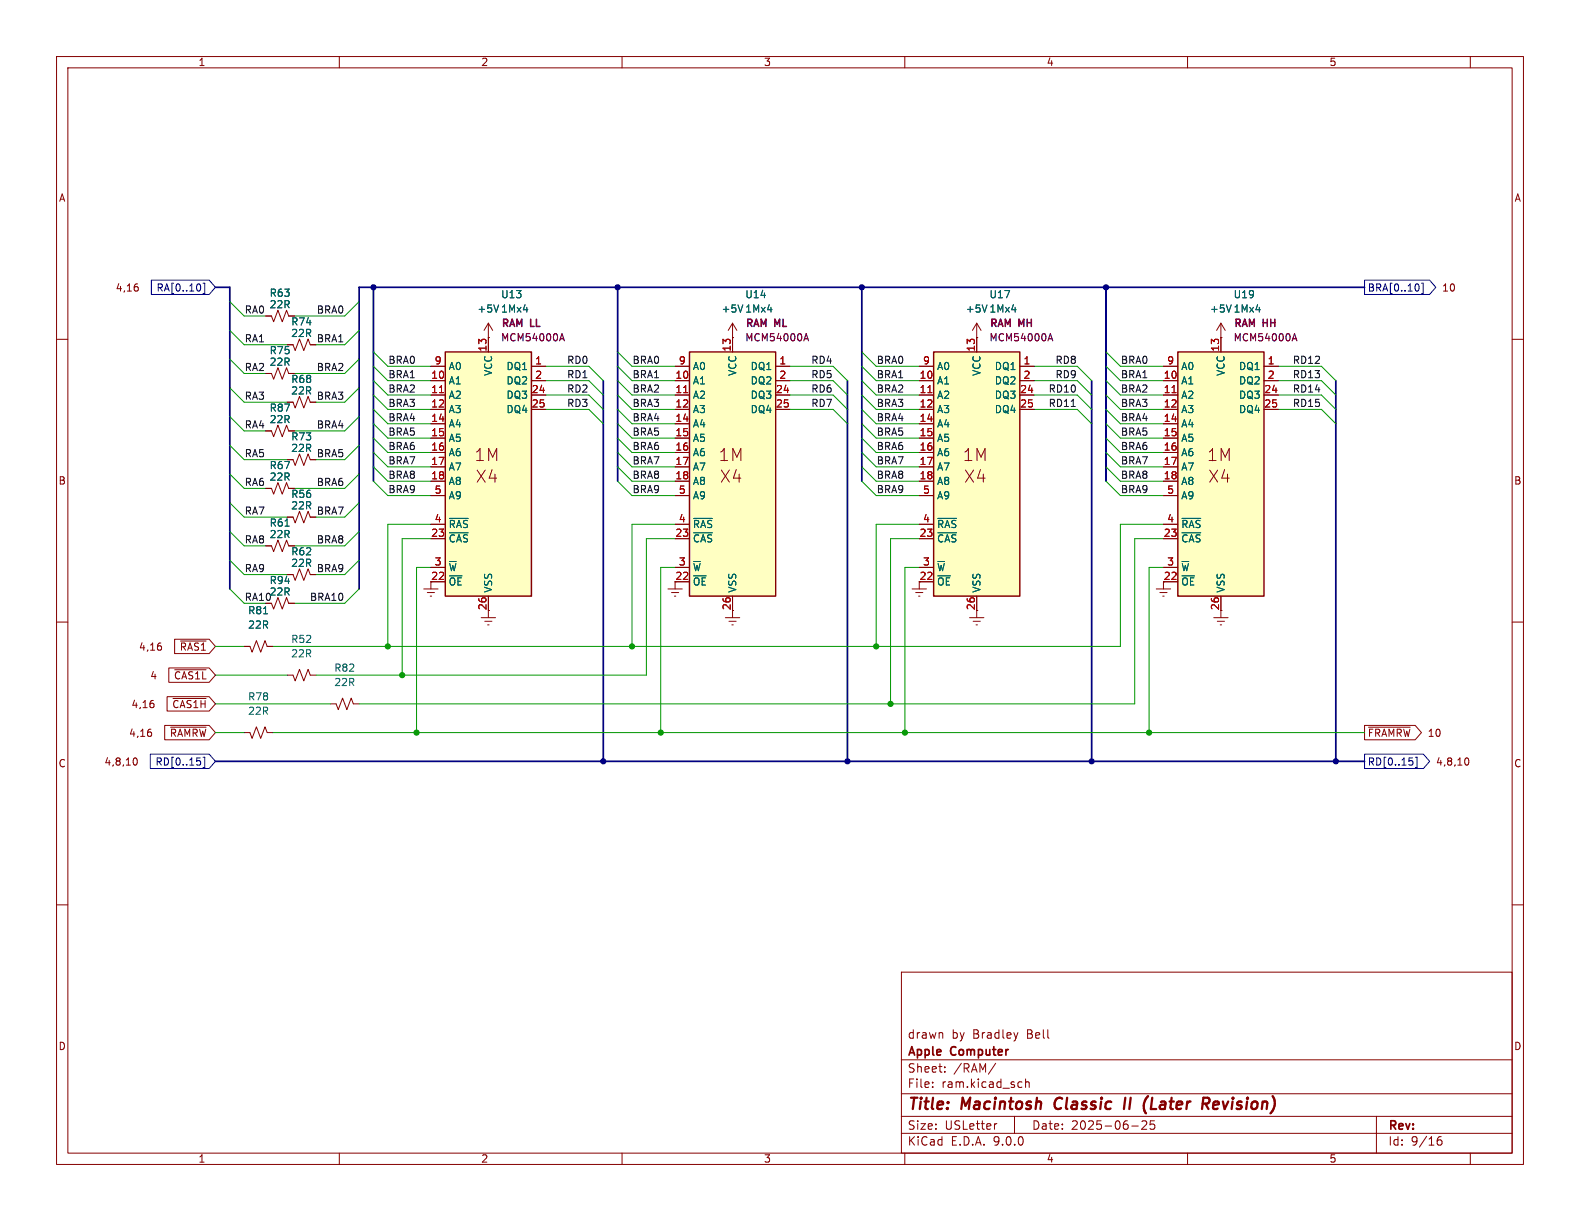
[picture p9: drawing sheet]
<svg xmlns="http://www.w3.org/2000/svg" width="279mm" height="216mm" viewBox="0 0 279 216" stroke-linecap="round" stroke-linejoin="round" font-family="sans-serif">
<g fill="none" stroke="#840000" stroke-width=".18">
<path d="M10 10h259.4v195.9h-259.4zM12 12h255.4v191.9h-255.4zM60 10v2M110 10v2M160 10v2M210 10v2M260 10v2M215.9 59.7h.1M215.9 57.2l-.8 1.2M215.9 57.2l.8 1.2M215.9 57.2v2.5M10 60h2"/>
<path d="M267.4 60h2M50.8 81.3h1l.4 1 .8-2 .7 2 .8-2 .4 1h1M10 110h2M171.4 109.2h2.6M172.1 109.9h1.3M172.6 110.5h.2M172.7 108v1.2M267.4 110h2M10 160h2M159.4 171.9h108v32h-108zM267.4 160h2M159.4 197.4h108"/>
<path d="M159.4 193.4h108M159.4 187.4h108M164.9 192.1v.2M164.9 191.4v.1M166.6 182.7l.1 .9M167.1 189.4v.2M167.1 188.7v.1M176.1 188l-1.3 1.9M176.3 198.7l-.3 .1M179.4 197.4v3M180 182.6l-.4 1M180.3 191.3l.4 .1"/>
<path d="M180.7 192.2l-.4 .1M181.4 191.4l.2-.1 .3 .1 .1 .9M181.4 190.8v1.5M200.1 199.1h1.2M201.9 198.3l.6-.1 .2 .1 .1 .3-.9 1.1h.9M204.1 198.2h-.7v.7l.2-.1h.5l.1 .2-.1 .5-.2 .2-.5-.2M243.4 197.4v6.5M60 203.9v2M110 203.9v2M159.4 200.4h108M160 203.9v2M210 203.9v2"/>
<path d="M254.1 201.8l.3-.2h.5l.1 .2v.4l-.3 .3-.4-.1-.2-.2M254.9 201a.59 .59 0 0 0-.8 .6M260 203.9v2"/>
</g>
<path d="M186.8 194.4a1.27 1.27 0 0 0 0 1.6M199 194.1l-.3 2M203 193.8l-.1 .1M203.8 194.1l-.3 2h1M213.2 195.2l.5 .9M213.6 194.1l.1 .1a.54 .54 0 0 1-.1 .9M215.3 194.8l-.6 .1-.2 .9 .2 .3h.4M215.5 195.2l-1 .2" fill="none" stroke="#840000" stroke-width=".4"/>
<path d="M208.3 62.2h15.2v43.2h-15.2z" fill="#ffffc2"/>
<path d="M208.3 62.2h15.2v43.2h-15.2z" fill="none" stroke="#840000" stroke-width=".25"/>
<g fill="none" stroke="#840000" stroke-width=".18">
<path d="M47 55.9h1l.4 1 .7-2 .8 2 .8-2 .4 1M215.9 59.7v2.5M47 76.2h1l.4 1 .7-2 .8 2 .8-2 .4 1M47 66h1l.4 1.1 .7-2.1 .8 2.1 .8-2.1 .4 1M50.8 71.1h1l.4 1 .8-2 .7 2 .8-2 .4 1h1M50.8 61h1l.4 1 .8-2.1 .7 2.1 .8-2.1 .4 1.1h1M205.7 64.8h2.6M205.7 67.3h2.6M205.7 69.9h2.6M205.7 72.4h2.6M205.7 74.9h2.6M205.7 77.5h2.6"/>
<path d="M223.5 64.8h2.6M223.5 67.3h2.6M223.5 69.9h2.6M223.5 72.4h2.6M205.7 92.7h2.6M205.7 95.3h2.6M205.7 80h2.6M205.7 82.6h2.6M205.7 85.1h2.6M205.7 87.6h2.6M74.9 104.1h2.6M75.6 104.8h1.2"/>
<path d="M76.1 105.4h.2M76.2 102.9v1.2M85.1 109.2h2.5M85.7 109.9h1.3M86.2 110.5h.3M86.4 108v1.2M205.7 100.3h2.6M205.7 102.9h2.6M215.9 105.4v2.6"/>
</g>
<path d="M209 91.7h3.3M209 94.2h3.3M209 99.3h1.2" fill="none" stroke="#006464" stroke-width=".18"/>
<path d="M207.3 69.4h.7" fill="none" stroke="#a90000" stroke-width=".18"/>
<path d="M228.6 59.9h.6M228.9 59l.4 1.3" fill="none" stroke="#840084" stroke-width=".18"/>
<path d="M121.9 62.2h15.3v43.2h-15.3z" fill="#ffffc2"/>
<path d="M121.9 62.2h15.3v43.2h-15.3z" fill="none" stroke="#840000" stroke-width=".25"/>
<g fill="none" stroke="#840000" stroke-width=".18">
<path d="M129.5 59.7h.1M129.5 57.2v5M129.5 57.2l-.7 1.2M129.5 57.2l.8 1.2M172.7 59.7h.1M172.7 57.2l-.7 1.2M172.7 57.2l.8 1.2M172.7 57.2v2.5M119.4 64.8h2.5M119.4 67.3h2.5M119.4 69.9h2.5M119.4 72.4h2.5"/>
<path d="M119.4 74.9h2.5M119.4 77.5h2.5M137.2 64.8h2.5M137.2 67.3h2.5M137.2 69.9h2.5M137.2 72.4h2.5M119.4 92.7h2.5M119.4 95.3h2.5M119.4 80h2.5M119.4 82.6h2.5M119.4 85.1h2.5M119.4 87.6h2.5"/>
<path d="M48 106.7l.4 1 .7-2 .8 2 .8-2 .4 1h1M50.8 101.6h1l.4 1 .8-2 .7 2 .8-2 .4 1h1M118.1 104.1h2.5M118.7 104.8h1.3M119.3 105.4h.2M119.4 100.3h2.5M121.9 102.9h-2.5v1.2M128.3 109.2h2.5M128.9 109.9h1.3M129.4 110.5h.3M129.5 105.4v3.8M161.3 104.1h2.5"/>
<path d="M161.9 104.8h1.3M162.4 105.4h.3M162.6 102.9v1.2M214.6 109.2h2.6M215.3 109.9h1.2M215.8 110.5h.2M215.9 108v1.2"/>
</g>
<path d="M122.7 91.7h3.3M122.7 94.2h3.3M122.7 99.3h1.2" fill="none" stroke="#006464" stroke-width=".18"/>
<path d="M120.9 69.4h.7" fill="none" stroke="#a90000" stroke-width=".18"/>
<path d="M142.3 59.9h.6M142.6 59l.4 1.3" fill="none" stroke="#840084" stroke-width=".18"/>
<path d="M165.1 62.2h15.2v43.2h-15.2z" fill="#ffffc2"/>
<path d="M165.1 62.2h15.2v43.2h-15.2z" fill="none" stroke="#840000" stroke-width=".25"/>
<g fill="none" stroke="#840000" stroke-width=".18">
<path d="M172.7 59.7v2.5M162.6 64.8h2.5M162.6 67.3h2.5M162.6 69.9h2.5M162.6 72.4h2.5M162.6 74.9h2.5M162.6 77.5h2.5M180.3 64.8h2.6M180.3 67.3h2.6M180.3 69.9h2.6M180.3 72.4h2.6M162.6 92.7h2.5"/>
<path d="M162.6 95.3h2.5M162.6 80h2.5M162.6 82.6h2.5M162.6 85.1h2.5M162.6 87.6h2.5M162.6 100.3h2.5M162.6 102.9h2.5M172.7 105.4v2.6M204.5 104.1h2.5M205.1 104.8h1.3M205.6 105.4h.3M205.7 102.9v1.2"/>
</g>
<path d="M165.8 91.7h3.3M165.8 94.2h3.3M165.8 99.3h1.2" fill="none" stroke="#006464" stroke-width=".18"/>
<path d="M164.1 69.4h.7" fill="none" stroke="#a90000" stroke-width=".18"/>
<path d="M185.4 59.9h.6M185.7 59l.5 1.3" fill="none" stroke="#840084" stroke-width=".18"/>
<path d="M78.7 62.2h15.3v43.2h-15.3z" fill="#ffffc2"/>
<path d="M78.7 62.2h15.3v43.2h-15.3z" fill="none" stroke="#840000" stroke-width=".25"/>
<g fill="none" stroke="#840000" stroke-width=".18">
<path d="M24.3 50.7l.2 .2-.2 .5M47 55.9h1M86.4 59.7h.1M86.4 57.2v5M86.4 57.2l-.8 1.2M86.4 57.2l.7 1.2M129.5 59.7h.1M129.5 59.7v2.5M172.7 59.7h.1M172.7 59.7v2.5M215.9 59.7h.1M215.9 59.7v2.5"/>
<path d="M47 66h1M47 76.2h1M50.8 61h1M50.8 71.1h1M54.9 61h1M54.9 71.1h1M76.2 64.8h2.5M76.2 67.3h2.5M76.2 69.9h2.5M76.2 72.4h2.5M76.2 74.9h2.5M76.2 77.5h2.5"/>
<path d="M94 64.8h2.5M94 67.3h2.5M94 69.9h2.5M94 72.4h2.5M119.4 64.8h2.5M119.4 67.3h2.5M119.4 69.9h2.5M119.4 72.4h2.5M119.4 74.9h2.5M119.4 77.5h2.5M137.2 64.8h2.5M137.2 67.3h2.5"/>
<path d="M137.2 69.9h2.5M137.2 72.4h2.5M162.6 64.8h2.5M162.6 67.3h2.5M162.6 69.9h2.5M162.6 72.4h2.5M162.6 74.9h2.5M162.6 77.5h2.5M180.3 64.8h2.6M180.3 67.3h2.6M180.3 69.9h2.6M180.3 72.4h2.6"/>
<path d="M205.7 64.8h2.6M205.7 67.3h2.6M205.7 69.9h2.6M205.7 72.4h2.6M205.7 74.9h2.6M205.7 77.5h2.6M223.5 64.8h2.6M223.5 67.3h2.6M223.5 69.9h2.6M223.5 72.4h2.6M47 86.4h1l.4 1 .7-2.1 .8 2.1 .8-2.1 .4 1.1M47 96.5h1l.4 1 .7-2 .8 2 .8-2 .4 1"/>
<path d="M50.8 91.4h1l.4 1.1 .8-2.1 .7 2.1 .8-2.1 .4 1h1M50.8 81.3h1M54.9 81.3h1M76.2 92.7h2.5M76.2 95.3h2.5M76.2 80h2.5M76.2 82.6h2.5M76.2 85.1h2.5M76.2 87.6h2.5M119.4 92.7h2.5M119.4 95.3h2.5M119.4 80h2.5"/>
<path d="M119.4 82.6h2.5M119.4 85.1h2.5M119.4 87.6h2.5M162.6 92.7h2.5M162.6 95.3h2.5M162.6 80h2.5M162.6 82.6h2.5M162.6 85.1h2.5M162.6 87.6h2.5M205.7 92.7h2.6M205.7 95.3h2.6M205.7 80h2.6"/>
<path d="M205.7 82.6h2.6M205.7 85.1h2.6M205.7 87.6h2.6M28.4 114.2l.2 .2-.2 .5M29.8 118.1h7.2l1.1 1.3-1.1 1.3h-7.2zM30.9 113h6.1l1.1 1.3-1.1 1.3h-6.1zM30.9 118.4h5.5M31.9 113.3h4.5M43.2 114.3h1l.4 1 .7-2 .8 2 .8-2 .3 1h1.1M50.8 119.4h1l.4 1 .8-2 .7 2 .8-2 .4 1h1M50.8 101.6h1M51.1 106.7h1"/>
<path d="M54.9 101.6h1M76.2 100.3h2.5M76.2 102.9h2.5M86.4 105.4v2.6M119.4 100.3h2.5M119.4 102.9h2.5M129.5 105.4v2.6M162.6 100.3h2.5M162.6 102.9h2.5M172.7 105.4v2.6M205.7 100.3h2.6M205.7 102.9h2.6"/>
<path d="M215.9 105.4v2.6M23.7 134.1l.1-.1a.68 .68 0 0 1 .5 .7 .68 .68 0 0 1-.5 .6l-.1-.1M26.7 129.5l.1 .2-.1 .4M27.1 124.4l.1 .2-.1 .5M29.1 128.3h7.9l1.1 1.2-1.1 1.3h-7.9zM29.5 123.2h7.5l1.1 1.3-1.1 1.2h-7.5zM30.2 128.6h6.2M30.6 123.5h5.8M43.2 129.5h1l.4 1.1 .7-2.1 .8 2.1 .8-2.1 .3 1h1.1M58.4 124.5h1l.4 1 .8-2.1 .7 2.1 .8-2.1 .4 1.1h1M241.3 128.3h9l1.1 1.2-1.1 1.3h-9zM242 128.6h7.4"/>
<path d="M259.2 134.1l.1-.1a.68 .68 0 0 1 .5 .7 .68 .68 0 0 1-.5 .6l-.1-.1"/>
</g>
<g fill="none" stroke="#006464" stroke-width=".18">
<path d="M50.4 93h.7M79.5 91.7h3.3M79.5 94.2h3.3M79.5 99.3h1.2M122.7 91.7h3.3M122.7 94.2h3.3M122.7 99.3h1.2M165.8 91.7h3.3M165.8 94.2h3.3M165.8 99.3h1.2M209 91.7h3.3M209 94.2h3.3"/>
<path d="M209 99.3h1.2M46.6 108.5h.7"/>
</g>
<path d="M77.7 69.4h.7M120.9 69.4h.7M164.1 69.4h.7M207.3 69.4h.7" fill="none" stroke="#a90000" stroke-width=".18"/>
<path d="M99.1 59.9h.6M99.4 59l.4 1.3M142.3 59.9h.6M142.6 59l.4 1.3M185.4 59.9h.6M185.7 59l.5 1.3M228.6 59.9h.6M228.9 59l.4 1.3" fill="none" stroke="#840084" stroke-width=".18"/>
<g fill="none" stroke="#000084" stroke-width=".18">
<path d="M26.8 49.5h10.2l1.1 1.3-1.1 1.3h-10.2zM35.4 50.4v.8M35.9 50.1h.3v1.8h-.3M241.3 49.5h11.5l1.1 1.3-1.1 1.3h-11.5zM250.8 50.3l.1 .4-.1 .6M251.4 50.1h.3v1.8h-.3M26.6 133.3h10.4l1.1 1.3-1.1 1.3h-10.4zM34.8 134h.6M35.4 134.6l.1 .1-.1 .5M35.9 133.9h.3v1.8h-.3M241.3 133.3h10.4l1.1 1.3-1.1 1.3h-10.4zM249.2 134h.6"/>
<path d="M249.7 134.6l.2 .1-.2 .5M250.3 133.9h.3v1.8h-.3"/>
</g>
<path d="M189.4 71.9h.8" fill="none" stroke="#0f0f0f" stroke-width=".18"/>
<path d="M38.1 50.8h2.5v53.3M66 50.8v34.3M109.2 50.8v34.3M152.4 50.8v34.3M195.6 50.8v34.3M241.3 50.8h-177.8v53.3M106.7 67.3v67.3M149.9 67.3v67.3M193 67.3v67.3M236.2 67.3v67.3M38.1 134.6h203.2" fill="none" stroke="#000084" stroke-width=".3"/>
<g fill="none" stroke="#009600" stroke-width=".18">
<path d="M40.6 53.3l2.6 2.6h3.8M40.6 58.4l2.6 2.6h7.6M63.5 53.3l-2.5 2.6h-8.9M63.5 58.4l-2.5 2.6h-5.1M40.6 63.5l2.6 2.5h3.8M40.6 68.6l2.6 2.5h7.6M40.6 73.7l2.6 2.5h3.8M40.6 78.7l2.6 2.6h7.6M63.5 63.5l-2.5 2.5h-8.9M63.5 68.6l-2.5 2.5h-5.1M63.5 73.7l-2.5 2.5h-8.9M63.5 78.7l-2.5 2.6h-5.1"/>
<path d="M66 69.9l2.6 2.5h7.6M66 67.3l2.6 2.6h7.6M66 64.8l2.6 2.5h7.6M66 62.2l2.6 2.6h7.6M66 74.9l2.6 2.6h7.6M66 72.4l2.6 2.5h7.6M66 77.5l2.6 2.5h7.6M96.5 72.4h7.6l2.6 2.5M96.5 69.9h7.6l2.6 2.5M96.5 67.3h7.6l2.6 2.6M96.5 64.8h7.6l2.6 2.5M109.2 69.9l2.6 2.5h7.6"/>
<path d="M109.2 67.3l2.6 2.6h7.6M109.2 64.8l2.6 2.5h7.6M109.2 62.2l2.6 2.6h7.6M109.2 74.9l2.6 2.6h7.6M109.2 72.4l2.6 2.5h7.6M109.2 77.5l2.6 2.5h7.6M139.7 72.4h7.6l2.6 2.5M139.7 69.9h7.6l2.6 2.5M139.7 67.3h7.6l2.6 2.6M139.7 64.8h7.6l2.6 2.5M152.4 69.9l2.5 2.5h7.7M152.4 67.3l2.5 2.6h7.7"/>
<path d="M152.4 64.8l2.5 2.5h7.7M152.4 62.2l2.5 2.6h7.7M152.4 74.9l2.5 2.6h7.7M152.4 72.4l2.5 2.5h7.7M152.4 77.5l2.5 2.5h7.7M182.9 72.4h7.6l2.5 2.5M182.9 69.9h7.6l2.5 2.5M182.9 67.3h7.6l2.5 2.6M182.9 64.8h7.6l2.5 2.5M195.6 69.9l2.5 2.5h7.6M195.6 67.3l2.5 2.6h7.6M195.6 64.8l2.5 2.5h7.6"/>
<path d="M195.6 62.2l2.5 2.6h7.6M195.6 74.9l2.5 2.6h7.6M195.6 72.4l2.5 2.5h7.6M195.6 77.5l2.5 2.5h7.6M226.1 72.4h7.6l2.5 2.5M226.1 69.9h7.6l2.5 2.5M226.1 67.3h7.6l2.5 2.6M226.1 64.8h7.6l2.5 2.5M40.6 99.1l2.6 2.5h7.6M40.6 88.9l2.6 2.5h7.6M40.6 94l2.6 2.5h3.8M40.6 83.8l2.6 2.6h3.8"/>
<path d="M63.5 99.1l-2.5 2.5h-5.1M63.5 88.9l-2.5 2.5h-5.1M63.5 94l-2.5 2.5h-8.9M63.5 83.8l-2.5 2.6h-8.9M66 85.1l2.6 2.5h7.6M66 80l2.6 2.6h7.6M66 82.6l2.6 2.5h7.6M76.2 92.7h-7.6v21.6M76.2 95.3h-5.1v24.1M109.2 85.1l2.6 2.5h7.6M109.2 80l2.6 2.6h7.6M109.2 82.6l2.6 2.5h7.6"/>
<path d="M119.4 92.7h-7.6v21.6M119.4 95.3h-5.1v24.1h-58.4M152.4 85.1l2.5 2.5h7.7M152.4 80l2.5 2.6h7.7M152.4 82.6l2.5 2.5h7.7M162.6 92.7h-7.7v21.6M162.6 95.3h-5.1v29.2M195.6 85.1l2.5 2.5h7.6M195.6 80l2.5 2.6h7.6M195.6 82.6l2.5 2.5h7.6M205.7 92.7h-7.6v21.6h-149.8M205.7 95.3h-5v29.2h-137.2"/>
<path d="M38.1 114.3h5.1M38.1 119.4h12.7M40.6 104.1l2.6 2.6h3.8M63.5 104.1l-2.5 2.6h-8.9M76.2 100.3h-2.5v29.2M119.4 100.3h-2.6v29.2M162.6 100.3h-2.6v29.2M205.7 100.3h-2.5v29.2M38.1 129.5h5.1M38.1 124.5h20.3M48.3 129.5h193"/>
</g>
<g fill="#009600" stroke="#009600" stroke-width=".18">
<circle cx="203.2" cy="129.5" r=".46"/>
<circle cx="160" cy="129.5" r=".46"/>
<circle cx="157.5" cy="124.5" r=".46"/>
<circle cx="154.9" cy="114.3" r=".46"/>
<circle cx="116.8" cy="129.5" r=".46"/>
<circle cx="111.8" cy="114.3" r=".46"/>
<circle cx="73.7" cy="129.5" r=".46"/>
<circle cx="68.6" cy="114.3" r=".46"/>
<circle cx="71.1" cy="119.4" r=".46"/>
</g>
<g fill="#000084" stroke="#000084" stroke-width=".18">
<circle cx="236.2" cy="134.6" r=".46"/>
<circle cx="149.9" cy="134.6" r=".46"/>
<circle cx="193" cy="134.6" r=".46"/>
<circle cx="195.6" cy="50.8" r=".46"/>
<circle cx="152.4" cy="50.8" r=".46"/>
<circle cx="109.2" cy="50.8" r=".46"/>
<circle cx="106.7" cy="134.6" r=".46"/>
<circle cx="66" cy="50.8" r=".46"/>
</g>
<g font-size="3" fill="#840000">
<text x="83.9" y="81.8">1M</text>
<text x="127" y="81.8">1M</text>
<text x="170.2" y="81.8">1M</text>
<text x="213.4" y="81.8">1M</text>
<text x="84.1" y="85.6">X4</text>
<text x="127.2" y="85.6">X4</text>
<text x="170.4" y="85.6">X4</text>
<text x="213.6" y="85.6">X4</text>
</g>
<g font-size="2.8" fill="#840000">
<text x="160.4" y="196.8">Title:</text>
<text x="170.1" y="196.8">Macintosh</text>
<text x="187.3" y="196.8">Classic</text>
<text x="200.4" y="196.8">II</text>
<text x="204.6" y="196.8">(Later</text>
<text x="215.8" y="196.8">Revision)</text>
</g>
<g font-size="2.1" fill="#840000">
<text x="160.4" y="183.9">drawn</text>
<text x="168.3" y="183.9">by</text>
<text x="172.1" y="183.9">Bradley</text>
<text x="181.7" y="183.9">Bell</text>
<text x="160.4" y="189.9">Sheet:</text>
<text x="160.4" y="187.1">Apple</text>
<text x="168.2" y="187.1">Computer</text>
<text x="168.6" y="189.9">/RAM/</text>
<text x="160.4" y="192.6">File:</text>
<text x="166.5" y="192.6">ram.kicad_sch</text>
<text x="160.4" y="202.8">KiCad</text>
<text x="160.4" y="200">Size:</text>
<text x="167.1" y="200">USLetter</text>
<text x="168.1" y="202.8">E.D.A.</text>
<text x="175.7" y="202.8">9.0.0</text>
<text x="182.4" y="200">Date:</text>
<text x="189.4" y="200">2025-06-25</text>
<text x="245.4" y="200.2">Rev:</text>
<text x="245.4" y="202.8">Id:</text>
<text x="249.5" y="202.8">9/16</text>
</g>
<g font-size="1.8" fill="#840000">
<text x="35" y="11.9">1</text>
<text x="85" y="11.9">2</text>
<text x="135" y="11.9">3</text>
<text x="185" y="11.9">4</text>
<text x="235" y="11.9">5</text>
<text x="10.3" y="35.9">A</text>
<text x="267.7" y="35.9">A</text>
<text x="20.4" y="51.8">4,16</text>
<text x="254.9" y="51.8">10</text>
<text x="51.4" y="57.8">R74</text>
<text x="51.4" y="78.1">R73</text>
<text x="10.3" y="85.9">B</text>
<text x="51.4" y="88.2">R56</text>
<text x="267.7" y="85.9">B</text>
<text x="43.2" y="106.3">RA10</text>
<text x="119.3" y="102.6">22</text>
<text x="129.3" y="108" transform="rotate(-90 129.3 108)">26</text>
<text x="162.5" y="102.6">22</text>
<text x="205.7" y="102.6">22</text>
<text x="24.5" y="115.3">4,16</text>
<text x="31.7" y="115.3">~{RAS1}</text>
<text x="23.1" y="125.4">4,16</text>
<text x="26.5" y="120.3">4</text>
<text x="30.4" y="125.4">~{CAS1H}</text>
<text x="30.7" y="120.3">~{CAS1L}</text>
<text x="22.7" y="130.5">4,16</text>
<text x="29.9" y="130.5">~{RAMRW}</text>
<text x="241.8" y="130.5">~{FRAMRW} 10</text>
<text x="10.3" y="135.9">C</text>
<text x="18.4" y="135.6">4,8,10</text>
<text x="253.8" y="135.6">4,8,10</text>
<text x="267.7" y="135.9">C</text>
<text x="10.3" y="185.9">D</text>
<text x="267.7" y="185.9">D</text>
<text x="35" y="205.8">1</text>
<text x="85" y="205.8">2</text>
<text x="135" y="205.8">3</text>
<text x="185" y="205.8">4</text>
<text x="235" y="205.8">5</text>
</g>
<g font-size="1.8" fill="#000084">
<text x="27.6" y="51.8">RA[0..10]</text>
<text x="241.8" y="51.8">BRA[0..10]</text>
<text x="27.4" y="135.6">RD[0..15]</text>
<text x="241.8" y="135.6">RD[0..15]</text>
</g>
<g font-size="1.8" fill="#006464">
<text x="47.6" y="52.7">R63</text>
<text x="88.5" y="52.9">U13</text>
<text x="131.7" y="52.9">U14</text>
<text x="174.9" y="52.9">U17</text>
<text x="218.1" y="52.9">U19</text>
<text x="47.6" y="54.7">22R</text>
<text x="51.4" y="59.8">22R</text>
<text x="84.3" y="55.5">+5V 1Mx4</text>
<text x="127.5" y="55.5">+5V 1Mx4</text>
<text x="170.7" y="55.5">+5V 1Mx4</text>
<text x="213.9" y="55.5">+5V 1Mx4</text>
<text x="47.6" y="62.8">R75</text>
<text x="47.6" y="64.9">22R</text>
<text x="79.2" y="65.6">A0</text>
<text x="89.5" y="65.6">DQ1</text>
<text x="122.4" y="65.6">A0</text>
<text x="132.6" y="65.6">DQ1</text>
<text x="165.6" y="65.6">A0</text>
<text x="175.8" y="65.6">DQ1</text>
<text x="208.8" y="65.6">A0</text>
<text x="219" y="65.6">DQ1</text>
<text x="51.4" y="67.9">R68</text>
<text x="51.4" y="70">22R</text>
<text x="79.2" y="68.2">A1</text>
<text x="79.2" y="70.7">A2</text>
<text x="87.2" y="66.6" transform="rotate(-90 87.2 66.6)">VCC</text>
<text x="89.5" y="68.2">DQ2</text>
<text x="89.5" y="70.7">DQ3</text>
<text x="122.4" y="68.2">A1</text>
<text x="122.4" y="70.7">A2</text>
<text x="130.4" y="66.6" transform="rotate(-90 130.4 66.6)">VCC</text>
<text x="132.6" y="68.2">DQ2</text>
<text x="132.6" y="70.7">DQ3</text>
<text x="165.6" y="68.2">A1</text>
<text x="165.6" y="70.7">A2</text>
<text x="173.6" y="66.6" transform="rotate(-90 173.6 66.6)">VCC</text>
<text x="175.8" y="68.2">DQ2</text>
<text x="175.8" y="70.7">DQ3</text>
<text x="208.8" y="68.2">A1</text>
<text x="208.8" y="70.7">A2</text>
<text x="216.8" y="66.6" transform="rotate(-90 216.8 66.6)">VCC</text>
<text x="219" y="68.2">DQ2</text>
<text x="219" y="70.7">DQ3</text>
<text x="47.6" y="73">R87</text>
<text x="47.6" y="75">22R</text>
<text x="79.2" y="73.3">A3</text>
<text x="79.2" y="75.8">A4</text>
<text x="89.5" y="73.3">DQ4</text>
<text x="122.4" y="73.3">A3</text>
<text x="122.4" y="75.8">A4</text>
<text x="132.6" y="73.3">DQ4</text>
<text x="165.6" y="73.3">A3</text>
<text x="165.6" y="75.8">A4</text>
<text x="175.8" y="73.3">DQ4</text>
<text x="208.8" y="73.3">A3</text>
<text x="208.8" y="75.8">A4</text>
<text x="219" y="73.3">DQ4</text>
<text x="47.6" y="83.2">R67</text>
<text x="51.4" y="80.1">22R</text>
<text x="79.2" y="78.3">A5</text>
<text x="79.2" y="80.9">A6</text>
<text x="79.2" y="83.4">A7</text>
<text x="122.4" y="78.3">A5</text>
<text x="122.4" y="80.9">A6</text>
<text x="122.4" y="83.4">A7</text>
<text x="165.6" y="78.3">A5</text>
<text x="165.6" y="80.9">A6</text>
<text x="165.6" y="83.4">A7</text>
<text x="208.8" y="78.3">A5</text>
<text x="208.8" y="80.9">A6</text>
<text x="208.8" y="83.4">A7</text>
<text x="47.6" y="85.2">22R</text>
<text x="79.2" y="86">A8</text>
<text x="79.2" y="88.5">A9</text>
<text x="122.4" y="86">A8</text>
<text x="122.4" y="88.5">A9</text>
<text x="165.6" y="86">A8</text>
<text x="165.6" y="88.5">A9</text>
<text x="208.8" y="86">A8</text>
<text x="208.8" y="88.5">A9</text>
<text x="47.6" y="93.3">R61</text>
<text x="47.6" y="95.4">22R</text>
<text x="51.4" y="90.3">22R</text>
<text x="79.2" y="93.6">~{RAS}</text>
<text x="122.4" y="93.6">~{RAS}</text>
<text x="165.6" y="93.6">~{RAS}</text>
<text x="208.8" y="93.6">~{RAS}</text>
<text x="51.4" y="98.4">R62</text>
<text x="51.4" y="100.4">22R</text>
<text x="79.2" y="96.1">~{CAS}</text>
<text x="79.2" y="101.2">~{W}</text>
<text x="122.4" y="96.1">~{CAS}</text>
<text x="122.4" y="101.2">~{W}</text>
<text x="165.6" y="96.1">~{CAS}</text>
<text x="165.6" y="101.2">~{W}</text>
<text x="208.8" y="96.1">~{CAS}</text>
<text x="208.8" y="101.2">~{W}</text>
<text x="47.6" y="103.5">R94</text>
<text x="47.6" y="105.5">22R</text>
<text x="79.2" y="103.7">~{OE}</text>
<text x="87.2" y="104.9" transform="rotate(-90 87.2 104.9)">VSS</text>
<text x="122.4" y="103.7">~{OE}</text>
<text x="130.4" y="104.9" transform="rotate(-90 130.4 104.9)">VSS</text>
<text x="165.6" y="103.7">~{OE}</text>
<text x="173.6" y="104.9" transform="rotate(-90 173.6 104.9)">VSS</text>
<text x="208.8" y="103.7">~{OE}</text>
<text x="216.8" y="104.9" transform="rotate(-90 216.8 104.9)">VSS</text>
<text x="43.8" y="108.8">R81</text>
<text x="43.8" y="111.4">22R</text>
<text x="51.4" y="113.9">R52</text>
<text x="51.4" y="116.4">22R</text>
<text x="59" y="119">R82</text>
<text x="43.8" y="124.1">R78</text>
<text x="59" y="121.5">22R</text>
<text x="43.8" y="126.6">22R</text>
</g>
<g font-size="1.8" fill="#0f0f0f">
<text x="43.2" y="55.5">RA0</text>
<text x="55.9" y="55.5">BRA0</text>
<text x="43.2" y="60.6">RA1</text>
<text x="43.2" y="65.7">RA2</text>
<text x="55.9" y="60.6">BRA1</text>
<text x="55.9" y="65.7">BRA2</text>
<text x="68.6" y="64.4">BRA0</text>
<text x="100.2" y="64.4">RD0</text>
<text x="111.8" y="64.4">BRA0</text>
<text x="143.4" y="64.4">RD4</text>
<text x="154.9" y="64.4">BRA0</text>
<text x="186.5" y="64.4">RD8</text>
<text x="198.1" y="64.4">BRA0</text>
<text x="228.5" y="64.4">RD12</text>
<text x="43.2" y="70.8">RA3</text>
<text x="55.9" y="70.8">BRA3</text>
<text x="68.6" y="69.5">BRA2</text>
<text x="68.6" y="67">BRA1</text>
<text x="100.2" y="67">RD1</text>
<text x="100.2" y="69.5">RD2</text>
<text x="111.8" y="69.5">BRA2</text>
<text x="111.8" y="67">BRA1</text>
<text x="143.4" y="67">RD5</text>
<text x="143.4" y="69.5">RD6</text>
<text x="154.9" y="69.5">BRA2</text>
<text x="154.9" y="67">BRA1</text>
<text x="185.3" y="69.5">RD10</text>
<text x="186.5" y="67">RD9</text>
<text x="198.1" y="69.5">BRA2</text>
<text x="198.1" y="67">BRA1</text>
<text x="228.5" y="67">RD13</text>
<text x="228.5" y="69.5">RD14</text>
<text x="43.2" y="75.9">RA4</text>
<text x="55.9" y="75.9">BRA4</text>
<text x="68.6" y="74.6">BRA4</text>
<text x="68.6" y="72">BRA3</text>
<text x="68.6" y="77.1">BRA5</text>
<text x="100.2" y="72">RD3</text>
<text x="111.8" y="74.6">BRA4</text>
<text x="111.8" y="77.1">BRA5</text>
<text x="111.8" y="72">BRA3</text>
<text x="143.4" y="72">RD7</text>
<text x="154.9" y="77.1">BRA5</text>
<text x="154.9" y="74.6">BRA4</text>
<text x="154.9" y="72">BRA3</text>
<text x="185.3" y="72">RD11</text>
<text x="198.1" y="72">BRA3</text>
<text x="198.1" y="77.1">BRA5</text>
<text x="198.1" y="74.6">BRA4</text>
<text x="228.5" y="72">RD15</text>
<text x="43.2" y="80.9">RA5</text>
<text x="55.9" y="80.9">BRA5</text>
<text x="68.6" y="79.7">BRA6</text>
<text x="68.6" y="82.2">BRA7</text>
<text x="111.8" y="79.7">BRA6</text>
<text x="111.8" y="82.2">BRA7</text>
<text x="154.9" y="82.2">BRA7</text>
<text x="154.9" y="79.7">BRA6</text>
<text x="198.1" y="79.7">BRA6</text>
<text x="198.1" y="82.2">BRA7</text>
<text x="43.2" y="86">RA6</text>
<text x="55.9" y="86">BRA6</text>
<text x="68.6" y="84.7">BRA8</text>
<text x="68.6" y="87.3">BRA9</text>
<text x="111.8" y="87.3">BRA9</text>
<text x="111.8" y="84.7">BRA8</text>
<text x="154.9" y="87.3">BRA9</text>
<text x="154.9" y="84.7">BRA8</text>
<text x="198.1" y="87.3">BRA9</text>
<text x="198.1" y="84.7">BRA8</text>
<text x="43.2" y="91.1">RA7</text>
<text x="55.9" y="91.1">BRA7</text>
<text x="43.2" y="96.2">RA8</text>
<text x="43.2" y="101.3">RA9</text>
<text x="55.9" y="101.3">BRA9</text>
<text x="55.9" y="96.2">BRA8</text>
<text x="54.7" y="106.3">BRA10</text>
</g>
<g font-size="1.8" fill="#840084">
<text x="88.5" y="58.2">RAM</text>
<text x="93.8" y="58.2">LL</text>
<text x="131.7" y="58.2">RAM</text>
<text x="137" y="58.2">ML</text>
<text x="174.9" y="58.2">RAM</text>
<text x="180.1" y="58.2">MH</text>
<text x="218" y="58.2">RAM</text>
<text x="223.3" y="58.2">HH</text>
<text x="88.5" y="60.6">MCM54000A</text>
<text x="131.7" y="60.6">MCM54000A</text>
<text x="174.9" y="60.6">MCM54000A</text>
<text x="218.1" y="60.6">MCM54000A</text>
</g>
<g font-size="1.8" fill="#a90000">
<text x="76.8" y="64.5">9</text>
<text x="86.1" y="62.3" transform="rotate(-90 86.1 62.3)">13</text>
<text x="94.5" y="64.5">1</text>
<text x="119.9" y="64.5">9</text>
<text x="129.3" y="62.3" transform="rotate(-90 129.3 62.3)">13</text>
<text x="137.7" y="64.5">1</text>
<text x="163.1" y="64.5">9</text>
<text x="172.5" y="62.3" transform="rotate(-90 172.5 62.3)">13</text>
<text x="180.9" y="64.5">1</text>
<text x="206.3" y="64.5">9</text>
<text x="215.6" y="62.3" transform="rotate(-90 215.6 62.3)">13</text>
<text x="224.1" y="64.5">1</text>
<text x="76.2" y="67.1">10</text>
<text x="76.2" y="69.6">11</text>
<text x="93.9" y="69.6">24</text>
<text x="94.5" y="67.1">2</text>
<text x="119.3" y="67.1">10</text>
<text x="119.3" y="69.6">11</text>
<text x="137.1" y="69.6">24</text>
<text x="137.7" y="67.1">2</text>
<text x="162.5" y="67.1">10</text>
<text x="162.5" y="69.6">11</text>
<text x="180.3" y="69.6">24</text>
<text x="180.9" y="67.1">2</text>
<text x="205.7" y="67.1">10</text>
<text x="205.7" y="69.6">11</text>
<text x="223.5" y="69.6">24</text>
<text x="224.1" y="67.1">2</text>
<text x="76.2" y="72.1">12</text>
<text x="76.2" y="74.7">14</text>
<text x="76.2" y="77.2">15</text>
<text x="93.9" y="72.1">25</text>
<text x="119.3" y="72.1">12</text>
<text x="119.3" y="74.7">14</text>
<text x="119.3" y="77.2">15</text>
<text x="137.1" y="72.1">25</text>
<text x="162.5" y="72.1">12</text>
<text x="162.5" y="74.7">14</text>
<text x="162.5" y="77.2">15</text>
<text x="180.3" y="72.1">25</text>
<text x="205.7" y="72.1">12</text>
<text x="205.7" y="74.7">14</text>
<text x="205.7" y="77.2">15</text>
<text x="223.5" y="72.1">25</text>
<text x="76.2" y="79.8">16</text>
<text x="76.2" y="82.3">17</text>
<text x="119.3" y="79.8">16</text>
<text x="119.3" y="82.3">17</text>
<text x="162.5" y="79.8">16</text>
<text x="162.5" y="82.3">17</text>
<text x="205.7" y="79.8">16</text>
<text x="205.7" y="82.3">17</text>
<text x="76.2" y="84.8">18</text>
<text x="76.8" y="87.4">5</text>
<text x="119.3" y="84.8">18</text>
<text x="119.9" y="87.4">5</text>
<text x="162.5" y="84.8">18</text>
<text x="163.1" y="87.4">5</text>
<text x="205.7" y="84.8">18</text>
<text x="206.3" y="87.4">5</text>
<text x="76.2" y="95">23</text>
<text x="76.8" y="92.5">4</text>
<text x="119.3" y="95">23</text>
<text x="119.9" y="92.5">4</text>
<text x="162.5" y="95">23</text>
<text x="163.1" y="92.5">4</text>
<text x="205.7" y="95">23</text>
<text x="206.3" y="92.5">4</text>
<text x="76.8" y="100.1">3</text>
<text x="119.9" y="100.1">3</text>
<text x="163.1" y="100.1">3</text>
<text x="206.3" y="100.1">3</text>
<text x="76.2" y="102.6">22</text>
<text x="86.1" y="108" transform="rotate(-90 86.1 108)">26</text>
<text x="172.5" y="108" transform="rotate(-90 172.5 108)">26</text>
<text x="215.6" y="108" transform="rotate(-90 215.6 108)">26</text>
</g>
</svg>
